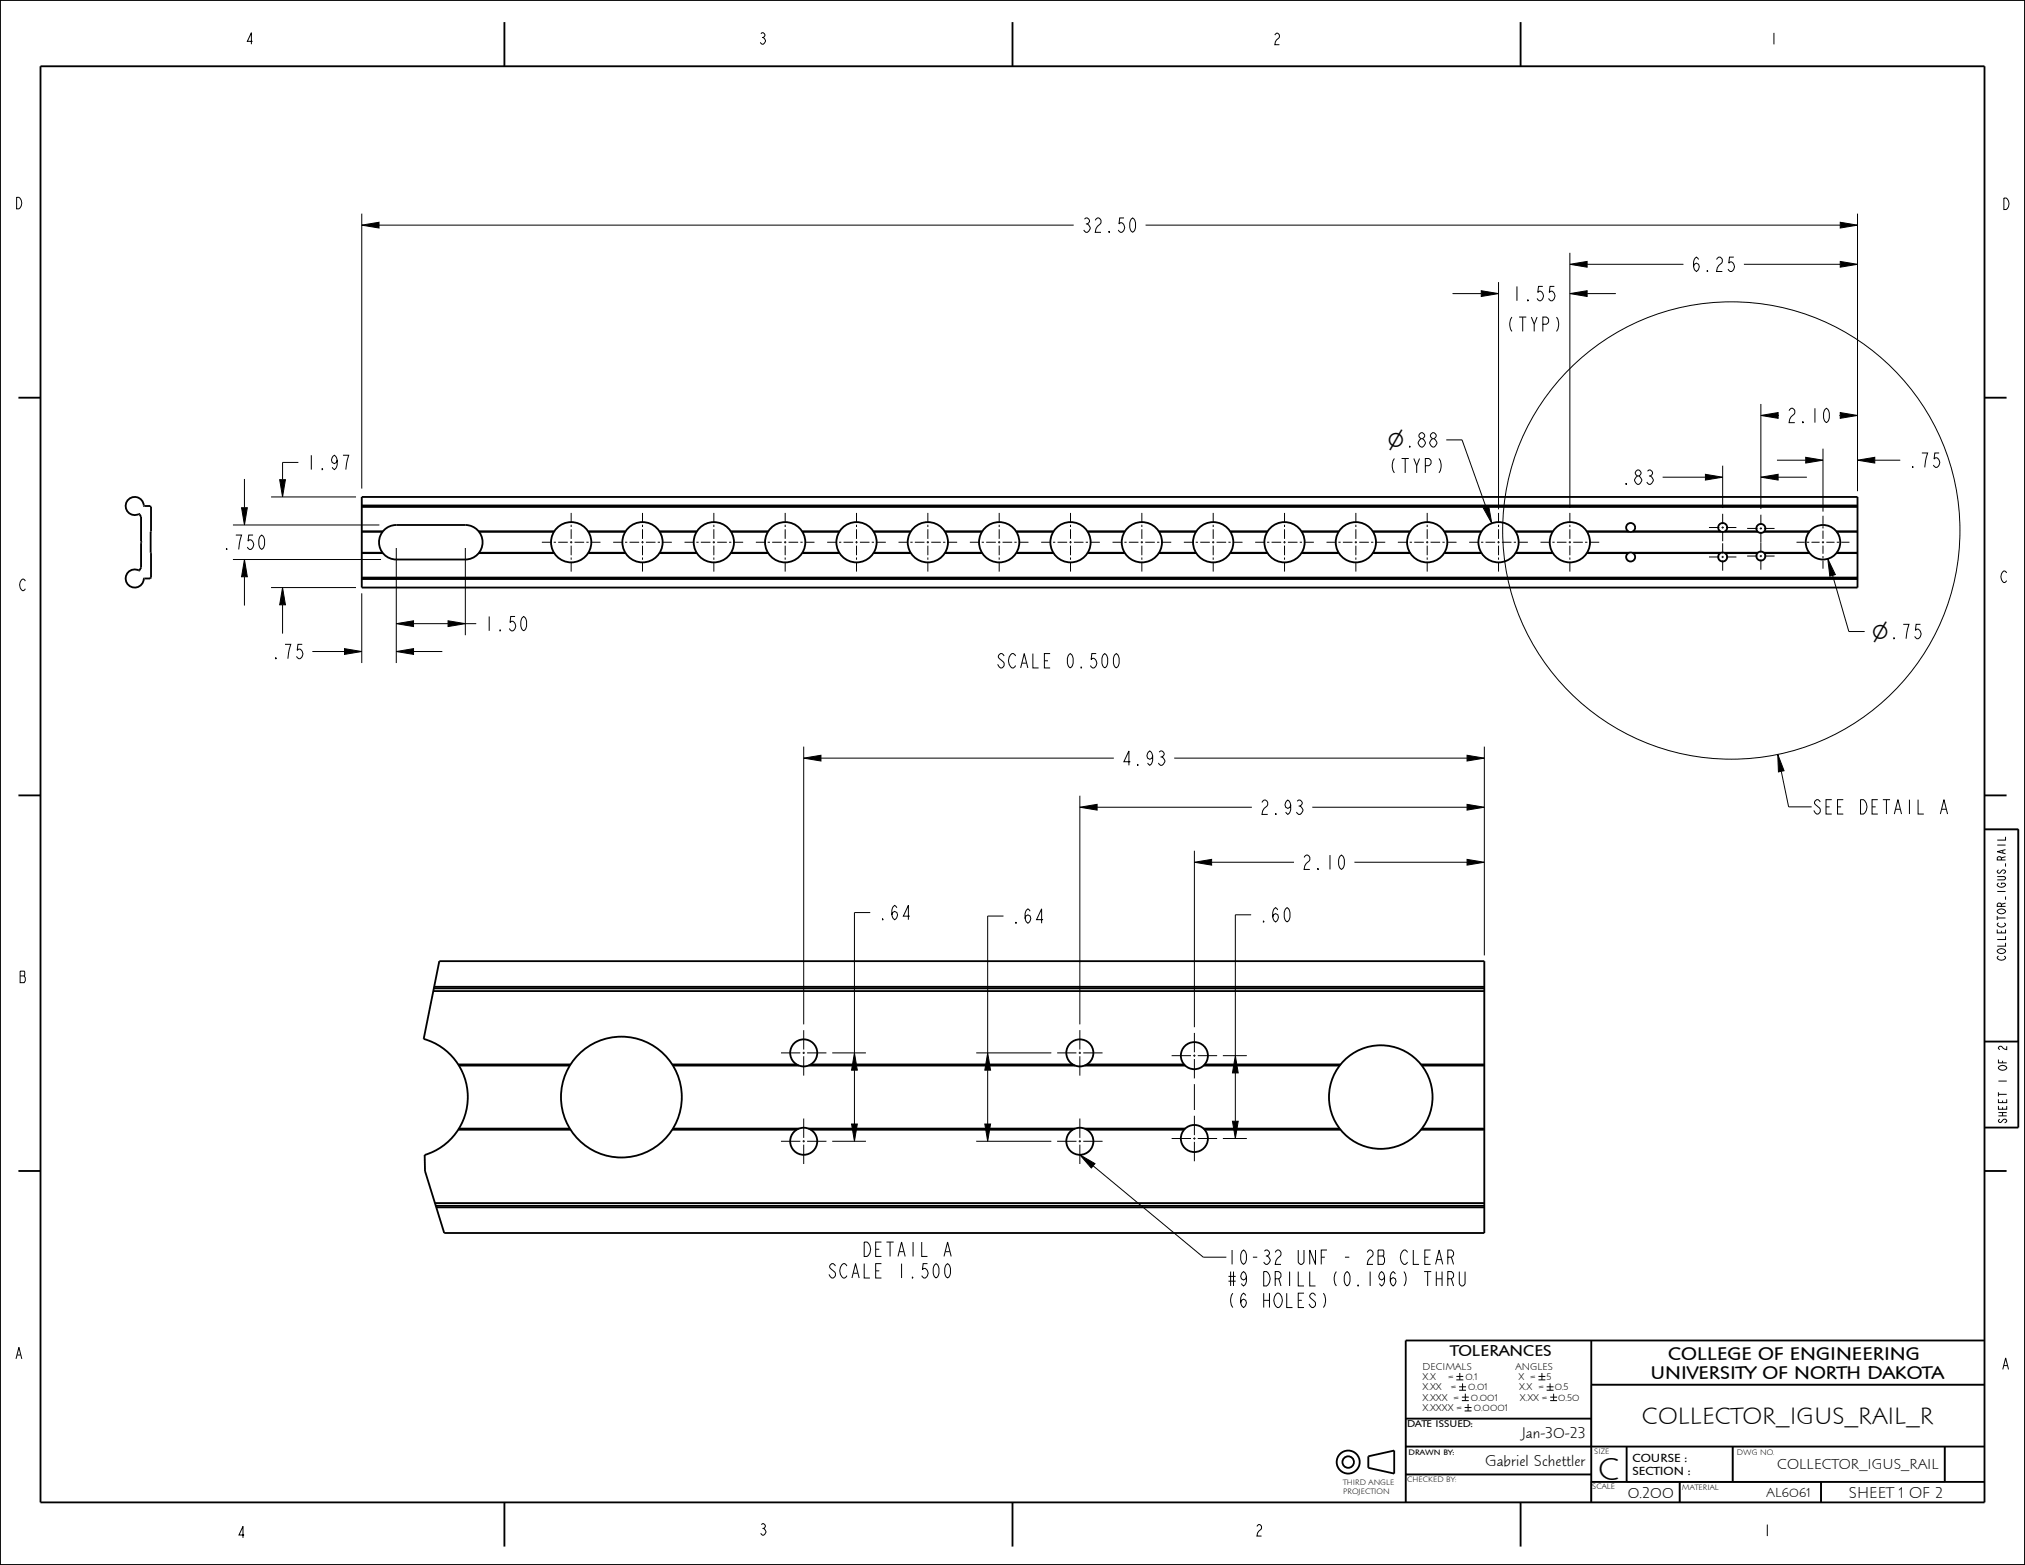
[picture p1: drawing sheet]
<svg xmlns="http://www.w3.org/2000/svg" width="559mm" height="432mm" viewBox="0 0 559 432" stroke-linecap="round" stroke-linejoin="round" font-family="sans-serif">
<g fill="none" stroke="#000" stroke-width=".28">
<path d="M99.8 58.9v75.9M512.6 58.9v76.6M99.8 62.1l4.8-.8v1.6zM104.6 62.1h191.7M316.1 62.1h191.7M413.5 77.8v62.7M433.2 72.9l4.8-.8v1.6zM433.2 69.8v70.3M438 72.9h26.6M481.2 72.9h26.6M507.8 61.3l4.8 .8-4.8 .8zM507.8 72.1l4.8 .8-4.8 .8z"/>
<path d="M400.8 81h8M408.8 80.2l4.7 .8-4.7 .8zM433.2 81l4.8-.8v1.6zM438 81h7.9M485.9 114.6l4.8-.8v1.6zM485.9 111.5v28.9M490.7 114.6h.2M507.6 114.6h.2M507.8 113.8l4.8 .8-4.8 .8zM67.5 132.2v7.9M74.8 137.1h23.4M77.2 132.4h1.6l-.8 4.7z"/>
<path d="M82.3 127.6h-4.3v4.8M399.1 121.4h4.4l6.6 18.5M458.8 131.7h11.8M470.6 130.9l4.8 .8-4.8 .8zM475.4 128.5v11.7M485.9 131.7l4.8-.8v1.6zM490.4 127h7.9M490.7 131.7h7.9M498.3 126.2l4.8 .8-4.8 .8zM503.1 123.8v17.4M512.6 127l4.7-.8v1.6zM517.3 127h7.1"/>
<path d="M64.3 154.4h40.9M64.3 144.9h40.4M66.7 140.1h1.5l-.7 4.8zM67.5 154.4l.7 4.7h-1.5zM67.5 159.1v8M109.4 151.2v31.7M128.4 151.2v24.1M149.5 149.6h2.7M152.8 149.6h.6M154 149.6h2.7M157.3 149.6h.6M157.6 141.5v2.7"/>
<path d="M157.6 144.8v.6M157.6 146v2.7M157.6 149.3v.6M157.6 150.5v2.7M157.6 153.8v.6M157.6 155.1v2.6M158.5 149.6h2.7M161.8 149.6h.6M163.1 149.6h2.6M169.2 149.6h2.7M172.5 149.6h.6M173.7 149.6h2.7"/>
<path d="M177 149.6h.6M177.3 141.5v2.7M177.3 144.8v.6M177.3 146v2.7M177.3 149.3v.6M177.3 150.5v2.7M177.3 153.8v.6M177.3 155.1v2.6M178.2 149.6h2.7M181.5 149.6h.6M182.7 149.6h2.7M188.9 149.6h2.6"/>
<path d="M192.2 149.6h.6M193.4 149.6h2.7M196.7 149.6h.6M197 141.5v2.7M197 144.8v.6M197 146v2.7M197 149.3v.6M197 150.5v2.7M197 153.8v.6M197 155.1v2.6M197.9 149.6h2.7M201.2 149.6h.6"/>
<path d="M202.4 149.6h2.7M208.6 149.6h2.6M211.8 149.6h.7M213.1 149.6h2.6M216.4 149.6h.6M216.7 141.5v2.7M216.7 144.8v.6M216.7 146v2.7M216.7 149.3v.6M216.7 150.5v2.7M216.7 153.8v.6M216.7 155.1v2.6"/>
<path d="M217.6 149.6h2.7M220.9 149.6h.6M222.1 149.6h2.7M228.3 149.6h2.6M231.5 149.6h.7M232.8 149.6h2.6M236 149.6h.7M236.4 141.5v2.7M236.4 144.8v.6M236.4 146v2.7M236.4 149.3v.6M236.4 150.5v2.7"/>
<path d="M236.4 153.8v.6M236.4 155.1v2.6M237.3 149.6h2.6M240.6 149.6h.6M241.8 149.6h2.7M247.9 149.6h2.7M251.2 149.6h.6M252.5 149.6h2.6M255.7 149.6h.7M256 141.5v2.7M256 144.8v.6M256 146v2.7"/>
<path d="M256 149.3v.6M256 150.5v2.7M256 153.8v.6M256 155.1v2.6M257 149.6h2.6M260.2 149.6h.7M261.5 149.6h2.6M267.6 149.6h2.7M270.9 149.6h.6M272.1 149.6h2.7M275.4 149.6h.6M275.7 141.5v2.7"/>
<path d="M275.7 144.8v.6M275.7 146v2.7M275.7 149.3v.6M275.7 150.5v2.7M275.7 153.8v.6M275.7 155.1v2.6M276.7 149.6h2.6M279.9 149.6h.7M281.2 149.6h2.6M287.3 149.6h2.7M290.6 149.6h.6M291.8 149.6h2.7"/>
<path d="M295.1 149.6h.6M295.4 141.5v2.7M295.4 144.8v.6M295.4 146v2.7M295.4 149.3v.6M295.4 150.5v2.7M295.4 153.8v.6M295.4 155.1v2.6M296.3 149.6h2.7M299.6 149.6h.6M300.9 149.6h2.6M307 149.6h2.6"/>
<path d="M310.3 149.6h.6M311.5 149.6h2.7M314.8 149.6h.6M315.1 141.5v2.7M315.1 144.8v.6M315.1 146v2.7M315.1 149.3v.6M315.1 150.5v2.7M315.1 153.8v.6M315.1 155.1v2.6M316 149.6h2.7M319.3 149.6h.6"/>
<path d="M320.5 149.6h2.7M326.7 149.6h2.6M330 149.6h.6M331.2 149.6h2.6M334.5 149.6h.6M334.8 141.5v2.7M334.8 144.8v.6M334.8 146v2.7M334.8 149.3v.6M334.8 150.5v2.7M334.8 153.8v.6M334.8 155.1v2.6"/>
<path d="M335.7 149.6h2.7M339 149.6h.6M340.2 149.6h2.7M346.4 149.6h2.6M349.6 149.6h.7M350.9 149.6h2.6M354.2 149.6h.6M354.5 141.5v2.7M354.5 144.8v.6M354.5 146v2.7M354.5 149.3v.6M354.5 150.5v2.7"/>
<path d="M354.5 153.8v.6M354.5 155.1v2.6M355.4 149.6h2.6M358.7 149.6h.6M359.9 149.6h2.7M366.1 149.6h2.6M369.3 149.6h.6M370.6 149.6h2.6M373.8 149.6h.7M374.1 141.5v2.7M374.1 144.8v.6M374.1 146v2.7"/>
<path d="M374.1 149.3v.6M374.1 150.5v2.7M374.1 153.8v.6M374.1 155.1v2.6M375.1 149.6h2.6M378.4 149.6h.6M379.6 149.6h2.6M385.7 149.6h2.7M389 149.6h.6M390.3 149.6h2.6M393.5 149.6h.6M393.8 141.5v2.7"/>
<path d="M393.8 144.8v.6M393.8 146v2.7M393.8 149.3v.6M393.8 150.5v2.7M393.8 153.8v.6M393.8 155.1v2.6M394.8 149.6h2.6M398 149.6h.7M399.3 149.6h2.6M405.4 149.6h2.7M408.7 149.6h.6M409.3 140.2l1.5-.6 .9 4.8z"/>
<path d="M409.9 149.6h2.7M413.2 149.6h.6M413.5 141.5v2.7M413.5 144.8v.6M413.5 146v2.7M413.5 149.3v.6M413.5 150.5v2.7M413.5 153.8v.6M413.5 155.1v2.6M414.5 149.6h2.6M417.7 149.6h.6M419 149.6h2.6"/>
<path d="M425.1 149.6h2.7M428.4 149.6h.6M429.6 149.6h2.7M432.9 149.6h.6M433.2 141.5v2.7M433.2 144.8v.6M433.2 146v2.7M433.2 149.3v.6M433.2 150.5v2.7M433.2 153.8v.6M433.2 155.1v2.6M434.1 149.6h2.7"/>
<path d="M437.4 149.6h.6M438.7 149.6h2.6M471.6 153.7h2.8M471.6 145.5h2.8M475.1 153.7h.6M475.1 145.5h.6M475.4 141.8v2.8M475.4 145.2v.7M475.4 146.5v2.8M475.4 149.9v2.8M475.4 153.4v.6M475.4 154.6v2.9"/>
<path d="M476.3 153.7h2.9M476.3 145.5h2.9M482.1 153.4h2.9M482.1 145.8h2.9M485.6 153.4h.6M485.6 145.8h.6M485.9 142v2.9M485.9 145.5v.6M485.9 146.7v5.8M485.9 153.1v.6M485.9 154.4v2.8M486.8 153.4h2.9"/>
<path d="M486.8 145.8h2.9M495.8 149.6h2.2M498.6 149.6h.6M499.9 149.6h2.2M502.7 149.6h.7M503.1 142.3v2.3M503.1 145.2v.6M503.1 146.4v2.3M503.1 149.3v.6M503.1 150.5v2.3M503.1 153.4v.6M503.1 154.7v2.2"/>
<path d="M504 149.6h2.2M504.4 154.2l2.1 4.3-1.6 .5zM505.7 158.8l4.5 15.4h4.4M506.9 149.6h.6M508.1 149.6h2.3M74.8 162.1h23.4M78 162.1l.8 4.8h-1.6zM78 166.9v7.9M86.2 179.8h8.9M95.1 179l4.7 .8-4.7 .8zM99.8 163.7v19.2M109.4 172.1l4.7-.8v1.6z"/>
<path d="M109.4 179.8l4.7-.8v1.6zM114.1 179.8h8M114.1 172.1h9.5M123.6 171.3l4.8 .8-4.8 .8zM128.4 172.1h3M221.8 209.2l4.7-.8v1.6zM221.8 206v76.6M226.5 209.2h80.9M298 219.5v63.1M324 209.2h80.8M404.8 208.4l4.8 .8-4.8 .8zM409.6 206v57.6"/>
<path d="M490.6 208.2l1.7 4.5-1.5 .3zM491.5 212.8l2.1 9.8h6.3M298 222.7l4.7-.8v1.6zM302.7 222.7h42.8M329.6 237.9l4.8-.8v1.6zM329.6 234.7v48.7M334.4 237.9h22.7M362.1 222.7h42.7M373.8 237.9h31M404.8 237.1l4.8 .8-4.8 .8zM404.8 221.9l4.8 .8-4.8 .8zM547.6 228.8h9.3v58.6h-9.3z"/>
<path d="M240.1 251.8h-4.3v38.7M276.9 252.7h-4.3v37.8M345.3 252.4h-4.4v38.9M215.5 290.5h5.4M221.5 290.5h.6M221.8 284.2v5.4M221.8 290.2v.6M221.8 291.4v5.4M222.7 290.5h5.4M229.6 290.5h9.4M235.8 290.5l.8 4.8h-1.6zM235.8 295.3v14.8"/>
<path d="M269.4 290.5h20.7M272.6 290.5l.7 4.8h-1.5zM272.6 295.3v14.8M291.7 290.5h5.4M297.7 290.5h.6M298 284.2v5.4M298 290.2v.6M298 291.4v5.4M298.9 290.5h5.4M323.3 291.3h5.4M329.3 291.3h.6M329.6 285v5.3"/>
<path d="M329.6 291v.6M329.6 292.2v5.3M329.6 299.1v7.2M330.5 291.3h5.4M337.5 291.3h6.6M340.9 291.3l.8 4.7h-1.6zM340.9 296v13.4M215.5 314.9h5.4M221.5 314.9h.6M221.8 308.6v5.4M221.8 314.6v.6M221.8 315.8v5.4"/>
<path d="M222.7 314.9h5.4M229.6 314.9h9.4M235 310.1h1.6l-.8 4.8zM269.4 314.9h20.7M271.8 310.1h1.5l-.7 4.8zM291.7 314.9h5.4M297.7 314.9h.6M298 318.6l4.2 2.5-1.1 1.2zM298 308.6v5.4M298 314.6v.6M298 315.8v5.4M298.9 314.9h5.4"/>
<path d="M323.3 314.1h5.4M329.3 314.1h.6M329.6 307.9v5.3M329.6 313.8v.6M329.6 315.1v5.3M330.5 314.1h5.4M337.5 314.1h6.6M340.1 309.4h1.6l-.8 4.7zM301.7 321.7l30.4 25.2h6.3M401.9 379.8h1.9M402.8 378.8v1.9M424.5 379.8h1.9"/>
<path d="M425.5 378.8v1.9M387.9 399.1h159.7v-17.1h-108.5v32.5M401.9 380.7h1.9M402.6 382.6h1.9M402.6 383.6h1.9M403.4 385.5h1.9M403.4 386.4h1.9M403.6 381.7v1.9M404.2 388.3h1.9M404.2 389.3h1.9M404.4 384.5v1.9M405.1 387.4v1.9"/>
<path d="M424.5 380.7h1.9M426.8 382.6h1.9M426.8 383.6h1.9M427.7 381.7v1.9M427.8 385.5h1.9M427.8 386.4h1.9M428.7 384.5v1.9M439.1 391.4h-51.2v23.1h114.6v-5.6M448.9 399.1v9.8M478.1 399.1v9.8M536.7 399.1v9.8h-97.6M387.9 406.8h51.2"/>
<path d="M463.5 408.9v5.6"/>
<circle cx="477.7" cy="146.4" r="63.1"/>
</g>
<g fill="#000">
<path d="M99.8 62.1l4.8-.8v1.6zM433.2 72.9l4.8-.8v1.6zM507.8 61.3l4.8 .8-4.8 .8zM507.8 72.1l4.8 .8-4.8 .8zM408.8 80.2l4.7 .8-4.7 .8zM433.2 81l4.8-.8v1.6zM485.9 114.6l4.8-.8v1.6zM507.8 113.8l4.8 .8-4.8 .8zM77.2 132.4h1.6l-.8 4.7zM470.6 130.9l4.8 .8-4.8 .8zM485.9 131.7l4.8-.8v1.6zM498.3 126.2l4.8 .8-4.8 .8z"/>
<path d="M512.6 127l4.7-.8v1.6zM66.7 140.1h1.5l-.7 4.8zM67.5 154.4l.7 4.7h-1.5zM409.3 140.2l1.5-.6 .9 4.8zM504.4 154.2l2.1 4.3-1.6 .5zM78 162.1l.8 4.8h-1.6zM95.1 179l4.7 .8-4.7 .8zM109.4 172.1l4.7-.8v1.6zM109.4 179.8l4.7-.8v1.6zM123.6 171.3l4.8 .8-4.8 .8zM221.8 209.2l4.7-.8v1.6zM404.8 208.4l4.8 .8-4.8 .8z"/>
<path d="M490.6 208.2l1.7 4.5-1.5 .3zM298 222.7l4.7-.8v1.6zM329.6 237.9l4.8-.8v1.6zM404.8 237.1l4.8 .8-4.8 .8zM404.8 221.9l4.8 .8-4.8 .8zM235.8 290.5l.8 4.8h-1.6zM272.6 290.5l.7 4.8h-1.5zM340.9 291.3l.8 4.7h-1.6zM235 310.1h1.6l-.8 4.8zM271.8 310.1h1.5l-.7 4.8zM298 318.6l4.2 2.5-1.1 1.2zM340.1 309.4h1.6l-.8 4.7z"/>
</g>
<g fill="none" stroke="#000" stroke-width=".51">
<path d="M0 0h558.8v431.8h-558.8zM11.2 18.3h536.4v396.2h-536.4zM139.2 6.1v12.2M279.4 6.1v12.2M419.6 6.1v12.2M5.1 109.7h6.1M547.6 109.7h6.1M35.3 137.9a2.62 2.62 0 0 1 2.8-.6 2.62 2.62 0 0 1 1.7 2.3h1.6l.3 .3v19.5l-.3 .2h-1.6a2.61 2.61 0 0 1-1.9 2.4 2.61 2.61 0 0 1-2.9-1.1 2.53 2.53 0 0 1 .4-3.1 2.53 2.53 0 0 1 3-.4l.5-.8v-6.7l.2-.3-.2-.2v-6.8l-.4-.7a2.64 2.64 0 0 1-2.8-.3 2.64 2.64 0 0 1-.9-2.7zM99.8 139.6h412.8M99.8 137.1h412.8v25h-412.8zM99.8 139.9h412.8M99.8 139.5h412.8"/>
<path d="M99.8 159.6h412.8M99.8 159.8h412.8M99.8 159.4h412.8M99.8 152.6h5.9M99.8 152.5h5.8M99.8 146.7h5.8M99.8 146.6h5.9M105.7 146.5a4.8 4.8 0 0 1 3.7-1.6h19a4.8 4.8 0 0 1 4.8 4.7 4.8 4.8 0 0 1-4.8 4.8h-19a4.8 4.8 0 0 1-4.4-2.8 4.8 4.8 0 0 1 .7-5.1zM132.1 152.6h20.8M132.1 146.6h20.8M132.2 152.5h20.7M132.2 146.7h20.7"/>
<path d="M162.3 152.6h10.3M162.3 146.6h10.3M162.4 152.5h10.2M162.4 146.7h10.2M182 152.6h10.3M182 146.6h10.3M182 152.5h10.2M182 146.7h10.2M201.7 152.6h10.3M201.7 146.6h10.3M201.7 152.5h10.2M201.7 146.7h10.2"/>
<path d="M221.3 152.6h10.4M221.3 146.6h10.4M221.4 152.5h10.2M221.4 146.7h10.2M241 152.6h10.4M241 146.6h10.4M241.1 152.5h10.2M241.1 146.7h10.2M260.7 152.6h10.3M260.7 146.6h10.3M260.8 152.5h10.2M260.8 146.7h10.2"/>
<path d="M280.4 152.6h10.3M280.4 146.6h10.3M280.5 152.5h10.2M280.5 146.7h10.2M300.1 152.6h10.3M300.1 146.6h10.3M300.1 152.5h10.3M300.1 146.7h10.3M319.8 152.6h10.3M319.8 146.6h10.3M319.8 152.5h10.2M319.8 146.7h10.2"/>
<path d="M339.5 152.6h10.3M339.5 146.6h10.3M339.5 152.5h10.2M339.5 146.7h10.2M359.1 152.6h10.4M359.1 146.6h10.4M359.2 152.5h10.2M359.2 146.7h10.2M378.8 152.6h10.4M378.8 146.6h10.4M378.9 152.5h10.2M378.9 146.7h10.2"/>
<path d="M398.5 152.6h10.3M398.5 146.6h10.3M398.6 152.5h10.2M398.6 146.7h10.2M418.2 152.6h10.3M418.2 146.6h10.3M418.3 152.5h10.2M418.3 146.7h10.2M437.9 152.6h11.4M437.9 146.6h11.4M437.9 152.5h11.6M437.9 146.7h11.6"/>
<path d="M450.4 152.5h24.5M450.4 146.7h24.5M450.6 152.6h24.1M450.6 146.6h24.1M475.8 152.5h9.3M475.8 146.7h9.3M476 152.6h9M476 146.6h9M486.8 152.5h12.5M486.8 146.7h12.5M486.9 152.6h12.5M486.9 146.6h12.5"/>
<path d="M506.8 152.6h5.8M506.8 146.6h5.8M506.8 152.5h5.8M506.8 146.7h5.8M5.1 219.5h6.1M547.6 219.5h6.1M547.6 228.8h9.3v82.3h-9.3M119.6 273.4h290M119.7 272.7h289.9M119.8 272.3h289.8M121.2 265.2h288.4v75h-287l-5.3-17.1-.1-4.4a16.7 16.7 0 0 0 11.9-16.1 16.7 16.7 0 0 0-12.2-16zM126.4 293.7h31"/>
<path d="M126.6 294h30.7M185.5 293.7h34.3M185.7 294h34.8M223.1 294h73.6M223.7 293.7h72.3M299.3 294h27.7M299.9 293.7h26.9M332.1 294h37.6M332.4 293.7h37.5M392.1 293.7h17.5M392.4 294h17.2M547.6 287.4h9.3"/>
<path d="M126.4 311.7h31M126.6 311.4h30.7M185.5 311.7h34.3M185.7 311.4h34.8M223.1 311.4h73.6M223.7 311.7h72.3M299.3 311.4h27.7M299.9 311.7h26.9M332.1 311.4h37.6M332.4 311.7h37.5M392.1 311.7h17.5M392.4 311.4h17.2"/>
<path d="M5.1 323.1h6.1M120 331.9h289.6M120.3 332.7h289.3M120.4 333.1h289.2M547.6 323.1h6.1M439.1 369.9v44.6M547.6 369.9h-159.7v44.6M387.9 399.1h159.7M387.9 391.4h51.2M439.1 382h108.5M448.9 399.1v9.8M478.1 399.1v9.8"/>
<path d="M536.7 399.1v9.8M139.2 414.5v12.2M279.4 414.5v12.2M377.6 401.8l7.1-1.6v6.4l-7.1-1.6zM387.9 406.8h51.2M419.6 414.5v12.2M439.1 408.9h108.5M463.5 408.9v5.6M502.5 408.9v5.6"/>
<circle cx="157.6" cy="149.6" r="5.6"/>
<circle cx="177.3" cy="149.6" r="5.6"/>
<circle cx="197" cy="149.6" r="5.6"/>
<circle cx="216.7" cy="149.6" r="5.6"/>
<circle cx="236.4" cy="149.6" r="5.6"/>
<circle cx="256" cy="149.6" r="5.6"/>
<circle cx="275.7" cy="149.6" r="5.6"/>
<circle cx="295.4" cy="149.6" r="5.6"/>
<circle cx="315.1" cy="149.6" r="5.6"/>
<circle cx="334.8" cy="149.6" r="5.6"/>
<circle cx="354.5" cy="149.6" r="5.6"/>
<circle cx="374.1" cy="149.6" r="5.6"/>
<circle cx="393.8" cy="149.6" r="5.6"/>
<circle cx="413.5" cy="149.6" r="5.6"/>
<circle cx="433.2" cy="149.6" r="5.6"/>
<circle cx="450" cy="145.5" r="1.24"/>
<circle cx="450" cy="153.7" r="1.24"/>
<circle cx="475.4" cy="145.5" r="1.24"/>
<circle cx="475.4" cy="153.7" r="1.24"/>
<circle cx="485.9" cy="153.4" r="1.24"/>
<circle cx="485.9" cy="145.8" r="1.24"/>
<circle cx="503.1" cy="149.6" r="4.8"/>
<circle cx="221.8" cy="290.5" r="3.7"/>
<circle cx="298" cy="290.5" r="3.7"/>
<circle cx="329.6" cy="291.3" r="3.7"/>
<circle cx="171.5" cy="302.7" r="16.7"/>
<circle cx="221.8" cy="314.9" r="3.7"/>
<circle cx="298" cy="314.9" r="3.7"/>
<circle cx="329.6" cy="314.1" r="3.7"/>
<circle cx="381" cy="302.7" r="14.3"/>
<circle cx="372" cy="403.4" r="3.2"/>
<circle cx="372" cy="403.4" r="1.59"/>
</g>
<text font-size="8.8" x="441" y="408.2">C</text>
<text font-size="6.6" x="453" y="392.9">COLLECTOR_IGUS_RAIL_R</text>
<g font-size="5.5">
<text x="382.9" y="123.4">⌀.88</text>
<text x="382.9" y="123.4">⌀</text>
<text x="516.5" y="176.2">⌀.75</text>
<text x="516.5" y="176.2">⌀</text>
</g>
<g font-size="5.2">
<text x="298.3" y="64.1">32.50</text>
<text x="466.5" y="74.9">6.25</text>
<text x="417" y="83">1.55</text>
<text x="415.4" y="91.4">(TYP)</text>
<text x="492.9" y="116.6">2.10</text>
<text x="84.3" y="129.6">1.97</text>
<text x="383" y="130.5">(TYP)</text>
<text x="526.4" y="129">.75</text>
<text x="447.3" y="133.6">.83</text>
<text x="61.1" y="151.6">.750</text>
<text x="133.4" y="174.1">1.50</text>
<text x="74.7" y="181.7">.75</text>
<text x="275.2" y="184.3">SCALE 0.500</text>
<text x="309.3" y="211.2">4.93</text>
<text x="347.4" y="224.7">2.93</text>
<text x="499.9" y="224.6">SEE DETAIL</text>
<text x="534.8" y="224.6">A</text>
<text x="359.1" y="239.9">2.10</text>
<text x="242.1" y="253.8">.64</text>
<text x="278.9" y="254.7">.64</text>
<text x="347.2" y="254.4">.60</text>
<text x="238.2" y="346.7">DETAIL A</text>
<text x="228.6" y="352.6">SCALE 1.500</text>
<text x="338.4" y="348.9">10-32 UNF - 2B CLEAR</text>
<text x="338.4" y="354.8">#9 DRILL (0.196) THRU</text>
<text x="338.4" y="360.8">(6 HOLES)</text>
<text x="460.3" y="375.2">COLLEGE OF ENGINEERING</text>
<text x="455.4" y="380.6">UNIVERSITY OF NORTH DAKOTA</text>
</g>
<g font-size="4.4">
<text x="400.2" y="374.2">TOLERANCES</text>
<text x="419.9" y="396.8">Jan-30-23</text>
<text x="409.8" y="404.5">Gabriel Schettler</text>
<text x="449.2" y="413.2">0.200</text>
<text x="510.2" y="413.2">SHEET 1 OF 2</text>
</g>
<g font-size="4.1">
<text x="67.6" y="12.2">4</text>
<text x="209.2" y="12.2">3</text>
<text x="351.1" y="12.3">2</text>
<text x="488.2" y="12.2">1</text>
<text x="3.9" y="57.6">D</text>
<text x="552.3" y="57.8">D</text>
<text x="551.8" y="160.7">C</text>
<text x="5.1" y="163">C</text>
<text x="5.1" y="271.1">B</text>
<text x="3.9" y="374.9">A</text>
<text x="552.2" y="377.8">A</text>
<text x="65.3" y="424.3">4</text>
<text x="209.3" y="423.6">3</text>
<text x="346.2" y="423.8">2</text>
<text x="486.4" y="423.8">1</text>
</g>
<text font-size="4" x="490.4" y="405.4">COLLECTOR_IGUS_RAIL</text>
<text font-size="3.7" x="487.5" y="413">AL6061</text>
<g font-size="3.3">
<text x="450.4" y="403.4">COURSE :</text>
<text x="450.4" y="406.9">SECTION :</text>
</g>
<g font-size="3">
<text x="553.4" y="264.3" transform="rotate(-90 553.4 264.3)">COLLECTOR_IGUS_RAIL</text>
<text x="553.8" y="310.2" transform="rotate(-90 553.8 310.2)">SHEET 1 OF 2</text>
</g>
<g font-size="2.8">
<text x="392.6" y="377.9">DECIMALS</text>
<text x="418.2" y="377.9">ANGLES</text>
<text x="392.6" y="380.7">X.X</text>
<text x="392.6" y="383.6">X.XX</text>
<text x="399.7" y="380.7">=</text>
<text x="400.5" y="383.6">=</text>
<text x="404.4" y="380.7">0.1</text>
<text x="405.2" y="383.6">0.01</text>
<text x="419" y="380.7">X =</text>
<text x="419.2" y="383.6">X.X =</text>
<text x="426.8" y="380.7">5</text>
<text x="429" y="383.6">0.5</text>
<text x="392.6" y="386.4">X.XXX =</text>
<text x="392.6" y="389.3">X.XXXX =</text>
<text x="405.9" y="386.4">0.001</text>
<text x="406.7" y="389.3">0.0001</text>
<text x="419.4" y="386.4">X.XX =</text>
<text x="430" y="386.4">0.50</text>
<text x="388.3" y="393.7">DATE ISSUED:</text>
</g>
<g font-size="2.2">
<text x="388.7" y="401.4">DRAWN BY:</text>
<text x="439.9" y="401.3">SIZE</text>
<text x="479.3" y="401.5">DWG NO.</text>
<text x="370.6" y="409.8">THIRD ANGLE</text>
<text x="370.6" y="412.1">PROJECTION</text>
<text x="388.3" y="408.9">CHECKED BY:</text>
<text x="439.4" y="410.9">SCALE</text>
<text x="464.1" y="411.1">MATERIAL</text>
</g>
</svg>
